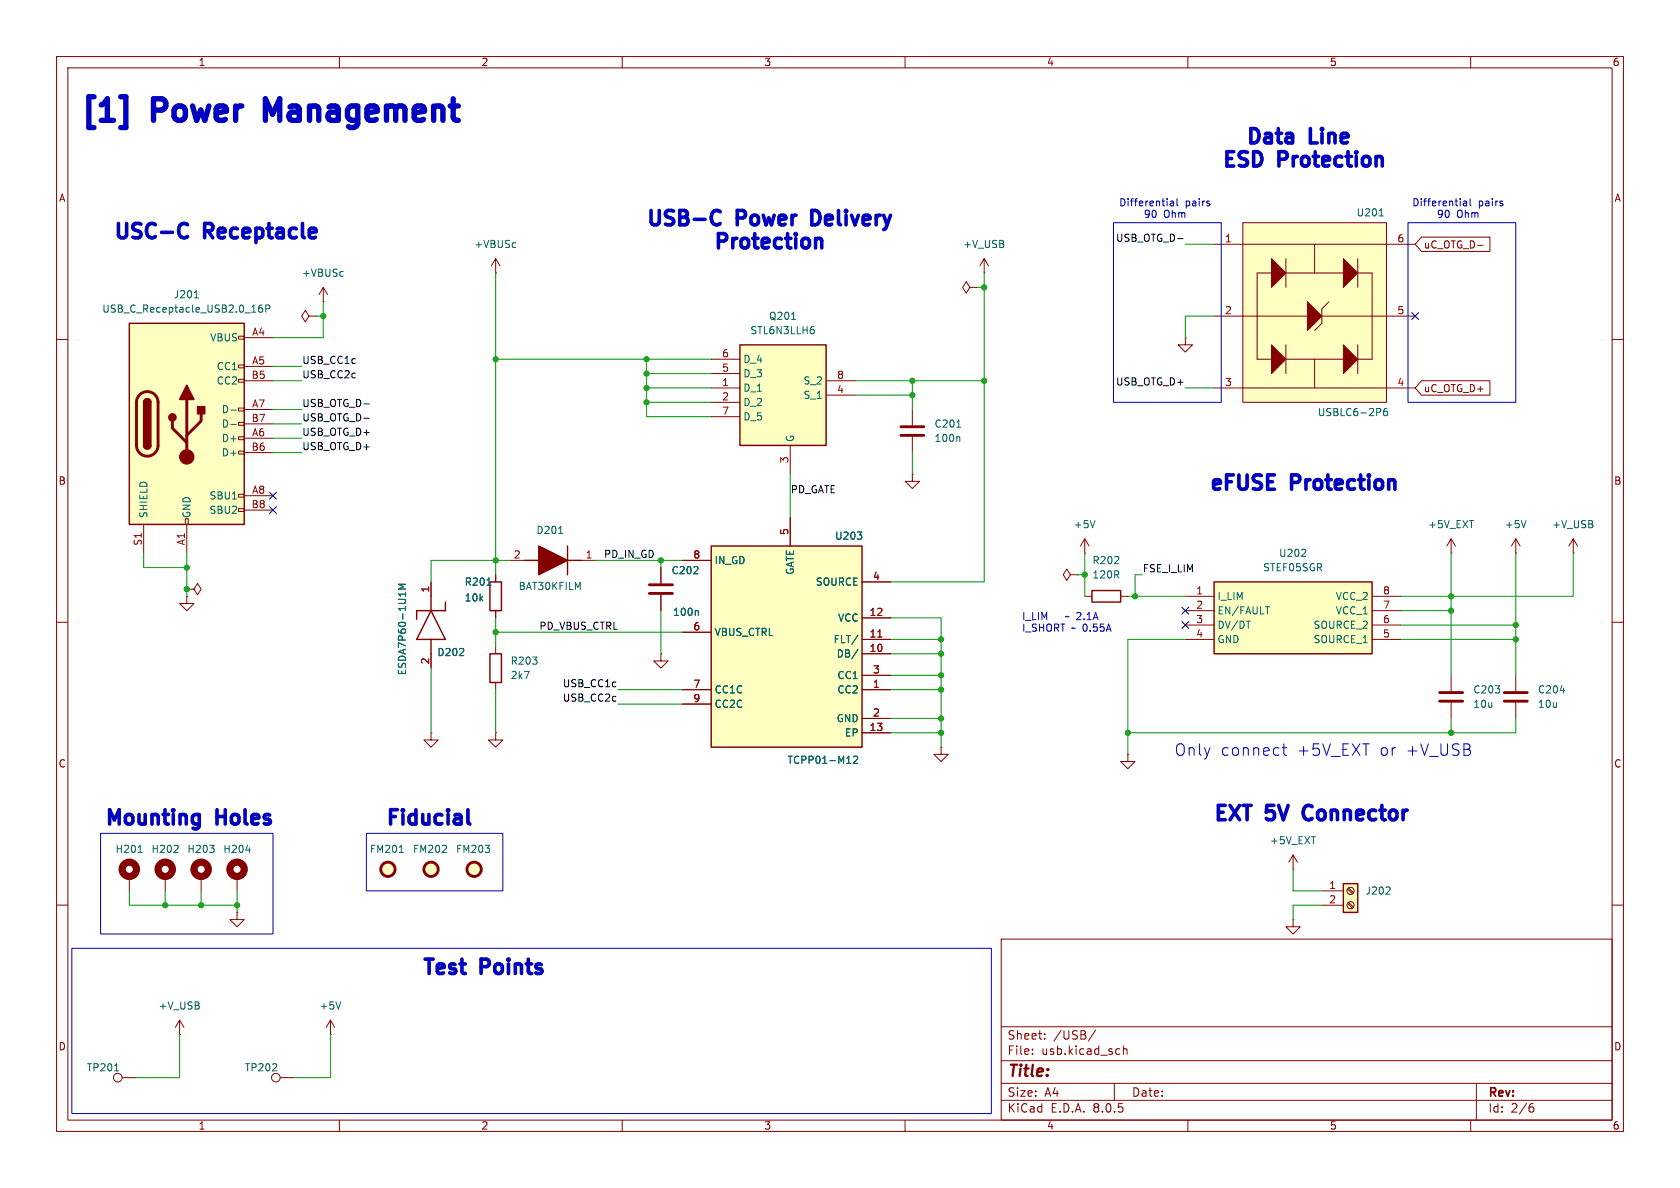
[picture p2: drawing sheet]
<svg xmlns="http://www.w3.org/2000/svg" width="297mm" height="210mm" viewBox="0 0 297 210" stroke-linecap="round" stroke-linejoin="round" font-family="sans-serif">
<g fill="none" stroke="#840000" stroke-width=".18">
<path d="M10 10h277v190h-277zM12 12h273v186h-273zM60 10v2M110 10v2M160 10v2M210 10v2M260 10v2M10 60h2M285 60h2M10 110h2M285 110h2M10 160h2"/>
<path d="M285 160h2M177 166h108v32h-108zM60 198v2M110 198v2M160 198v2M177 194.5h108M177 191.5h108M177 187.5h108M177 181.5h108M182.5 186.3v.1M182.5 185.5v.1M184.7 183.6v.1"/>
<path d="M184.7 182.8v.1M193.7 182.1l-1.3 2M197 191.5v3M197.8 185.4l.2 .1M198 186.3l-.2 .1M198.6 184.9v1.5M198.6 185.5l.2-.1 .4 .1v.9M210 198v2M260 198v2M261 191.5v6.5M270.6 195.7h.3l.3 .3-.1 .5-.5 .1M271 195.1l-.4 .1"/>
</g>
<path d="M219.7 39.4h25.4v31.7h-25.4z" fill="#ffffc2"/>
<g fill="none" stroke="#840000" stroke-width=".18">
<path d="M219.7 39.4h25.4v31.7h-25.4zM54.6 55.9l-.6-1-.7 1 .7 1 .6-1h1.3M55.9 55.9h.1M56.4 52.1l.7-1.3v2.5M57.1 53.3h.1M57.1 50.8l.8 1.3M214.6 43.2h35.6M214.6 55.9h35.6M224.8 48.3h-2.6v15.2h2.6M227.3 48.3h10.2M227.3 45.7v5.1M232.4 43.2v5.1"/>
<path d="M234.9 53.3l-1.2 1.3v2.6l-1.3 1.2M240 48.3h2.6v15.2h-2.6M240 45.7v5.1M214.6 68.6h35.6M227.3 63.5h10.2M227.3 61v5M232.4 63.5v5.1M240 61v5M33 104.1h1.3l.6-1 .7 1-.7 1.1-.6-1.1M33 104.1h.1M33 105.4v1.3h1.3l-1.3 1.3-1.3-1.3h1.3M33 105.4h.1"/>
<path d="M76.2 102.9v2.5M76.2 115.6v2.5M87.6 101.6v1.3M87.6 108v1.2M76.2 129.5v1.3h1.3l-1.3 1.3-1.3-1.3h1.3M76.2 129.5h.1M199.4 133.4v1.2h1.3l-1.3 1.3-1.3-1.3h1.3M199.4 133.4h.1"/>
</g>
<g fill="#840000" stroke="#840000" stroke-width=".18">
<path d="M224.8 61l2.5 2.5-2.5 2.5z"/>
<path d="M224.8 45.7l2.5 2.6-2.5 2.5z"/>
<path d="M231.1 53.3l2.6 2.6-2.6 2.5z"/>
<path d="M237.5 61l2.5 2.5-2.5 2.5z"/>
<path d="M237.5 45.7l2.5 2.6-2.5 2.5z"/>
</g>
<path d="M243.8 38.2h.8M60.6 48l.1 .1M60.7 48.8h-.1M244 72.3l.1 .1-.1 .4M245.2 72.2l-.4 .1a.85 .85 0 0 0 0 1.2l.5-.1v-.5l-.2-.2-.4 .1-.1 .1M71.7 104.7v.7M71.7 103.3h-1.3l.9 .4-.9 .4h1.3M86.1 103.4h.7M70.6 150.7h.7" fill="none" stroke="#006464" stroke-width=".18"/>
<g fill="#ffffc2" stroke="#ffffc2" stroke-width=".18">
<circle cx="83.8" cy="153.7" r="1.27"/>
<circle cx="76.2" cy="153.7" r="1.27"/>
<circle cx="68.6" cy="153.7" r="1.27"/>
</g>
<g fill="none" stroke="#840000" stroke-width=".51">
<circle cx="68.6" cy="153.7" r="1.27"/>
<circle cx="76.2" cy="153.7" r="1.27"/>
<circle cx="83.8" cy="153.7" r="1.27"/>
</g>
<path d="M76.2 105.4v2.6M76.2 113v2.6M76.2 108l2.5 5h-5zM78.7 106.4v1.6h-5v1.5M86.6 102.9h2v5.1h-2z" fill="none" stroke="#840000" stroke-width=".25"/>
<path d="M22.9 57.2h20.3v35.5h-20.3z" fill="#ffffc2"/>
<g fill="none" stroke="#840000" stroke-width=".18">
<path d="M42.2 59.4h1v.5h-1zM43.2 59.7h5.1M42.2 79.8h1v.5h-1zM42.2 77.2h1v.5h-1zM42.2 74.7h1v.5h-1zM42.2 72.1h1v.5h-1zM42.2 67.1h1v.5h-1zM42.2 64.5h1v.5h-1zM43.2 64.8h5.1M43.2 77.5h5.1M43.2 72.4h5.1M43.2 67.3h5.1"/>
<path d="M43.2 74.9h5.1M25.4 92.7v5.1M32.8 91.7h.5v1h-.5zM33 92.7v5.1M42.2 89.9h1v.5h-1zM42.2 87.4h1v.5h-1zM43.2 87.6h5.1M43.2 80h5.1M43.2 90.2h5.1M90.2 99.1h2.5M102.9 99.1h2.5"/>
</g>
<path d="M22.9 57.2h20.3v35.5h-20.3zM25.4 78.7a.64 .64 0 0 0 .6 .7 .64 .64 0 0 0 .7-.7M25.4 71.1a.64 .64 0 0 1 .6-.6 .64 .64 0 0 1 .7 .6M92.7 99.1h2.5M100.3 99.1h2.6M100.3 96.5v5.1" fill="none" stroke="#840000" stroke-width=".25"/>
<path d="M24.7 69.8a1.9 1.9 0 0 1 2.1-.4 1.9 1.9 0 0 1 1.1 1.7v7.6a1.91 1.91 0 0 1-1.9 1.9 1.91 1.91 0 0 1-1.9-1.9v-7.7l.2-.7zM30.5 74.4v1.3l2.5 2.5M33 70.6v10.2M35.6 73.2v1.2l-2.6 2.6" fill="none" stroke="#840000" stroke-width=".51"/>
<g fill="#840000" stroke="#840000" stroke-width=".25">
<path d="M25.4 78.7h1.3a.64 .64 0 0 1-.7 .7 .64 .64 0 0 1-.6-.7z"/>
<path d="M25.4 71.1h1.3v7.6h-1.3z"/>
<path d="M25.6 70.7a.64 .64 0 0 1 .7-.2 .64 .64 0 0 1 .4 .6h-1.3z"/>
<path d="M33 68.1l1.3 2.5h-2.6z"/>
<path d="M34.9 71.9h1.3v1.3h-1.3z"/>
<path d="M95.2 96.5l5.1 2.6-5.1 2.5z"/>
<circle cx="30.5" cy="73.8" r=".63"/>
</g>
<circle cx="33" cy="80.8" r="1.27" fill="#840000" stroke="#840000" stroke-width=".18"/>
<path d="M34.4 52.6h.7M46.3 53.9l-.3 .1a.86 .86 0 0 0 0 1.2l.4-.1v-.5l-.2-.2-.4 .1-.1 .1M47 54.6l.6-.1 .1-.2v-.3l-.7-.1v1.3M40.8 72.5h1M40.8 75h1M98.8 94.3h.7" fill="none" stroke="#006464" stroke-width=".18"/>
<path d="M130.8 61h15.2v17.7h-15.2z" fill="#ffffc2"/>
<path d="M130.8 61h15.2v17.7h-15.2z" fill="none" stroke="#840000" stroke-width=".25"/>
<path d="M125.7 68.6h5.1M125.7 71.1h5.1M125.7 66h5.1M125.7 63.5h5.1M125.7 73.7h5.1M139.7 78.7v5.1M146 69.9h5.1M146 67.3h5.1" fill="none" stroke="#840000" stroke-width=".18"/>
<path d="M139.9 56.5h.8M143.6 57.7h.2M143.7 58.2l.3 .3v.3l-.3 .2" fill="none" stroke="#006464" stroke-width=".18"/>
<path d="M125.7 96.5h26.7v35.6h-26.7z" fill="#ffffc2"/>
<path d="M125.7 96.5h26.7v35.6h-26.7zM86.6 115.6h2v5.1h-2zM193 104.4h5.1v2h-5.1z" fill="none" stroke="#840000" stroke-width=".25"/>
<g fill="none" stroke="#840000" stroke-width=".18">
<path d="M86.9 47l.7-1.3v2.6M87.6 48.3h.1M87.6 45.7l.8 1.3M171.4 50.8l-.6-1-.6 1 .6 1 .6-1h1.3M172.7 50.8h.1M173.2 47l.8-1.3v2.6M174 48.3h.1M174 45.7l.8 1.3M209.5 59.7v1.3h1.3l-1.3 1.2-1.2-1.2h1.2M209.5 59.7h.1M161.3 72.4v2.8M161.3 77.2v2.8"/>
<path d="M120.6 99.1h5.1M139.7 91.4v5.1M161.3 83.8v1.3h1.3l-1.3 1.3-1.3-1.3h1.3M161.3 83.8h.1M191.8 97.8h.1M191.8 95.3l-.8 1.2M191.8 95.3v2.5M191.8 95.3l.7 1.2M87.6 114.3v1.3M116.8 115.6v1.2h1.3l-1.3 1.3-1.2-1.3h1.2M116.8 115.6h.1M116.8 100.3v2.8"/>
<path d="M116.8 105.2v2.8M120.6 111.8h5.1M152.4 115.6h5.1M152.4 113h5.1M152.4 109.2h5.1M152.4 119.4h5.1M152.4 102.9h5.1M189.2 101.6l-.6-1-.6 1 .6 1 .6-1h1.3M190.5 101.6h.1M191.8 105.4h1.2M198.1 105.4h1.3M87.6 129.5v1.3h1.3l-1.3 1.3-1.2-1.3h1.2"/>
<path d="M87.6 129.5h.1M87.6 120.7v1.2M120.6 121.9h5.1M120.6 124.5h5.1M152.4 121.9h5.1M152.4 129.5h5.1M152.4 127h5.1M166.4 132.1v1.3h1.2l-1.2 1.2-1.3-1.2h1.3M166.4 132.1h.1M22.9 154.9v2.6M29.2 154.9v2.6M35.6 154.9v2.6"/>
<path d="M41.9 154.9v2.6M41.9 161.3v1.3h1.3l-1.3 1.2-1.3-1.2h1.3M41.9 161.3h.1M21.6 190.5h2.5M31 181.6l.7-1.3v2.6M31.7 182.9h.1M31.7 180.3l.8 1.3M49.5 190.5h2.6M58.4 182.9h.1M58.4 180.3l-.7 1.3M58.4 180.3v2.6M58.4 180.3l.8 1.3"/>
<circle cx="20.8" cy="190.5" r=".76"/>
<circle cx="48.8" cy="190.5" r=".76"/>
</g>
<g fill="none" stroke="#006464" stroke-width=".18">
<path d="M91 42.9l.2 .1M91.2 43.7l-.2 .1M169.1 75.5h.8M169.5 77.2l.2 .2v.6M151.6 94.1h.8l-.5 .4M152.3 94.7v.5M193.6 92l-.4 1.3M123.3 107.9l.2 .2v.7M151.7 114.8l-1.1 1.7M151.7 112.3l-1.1 1.6M149.7 134.9h.7M150.9 133.8l.5-.1 .2 .3-.8 .9h.8"/>
<path d="M24.4 150.7h.7M30.7 150.7h.8M31.4 149.5v.5M37.1 149.4h.7l-.4 .5M37.8 150v.6M43.5 150.3h.8M60.2 177.1l-.4 1.3M20.3 189.3h.7"/>
</g>
<path d="M155.2 112.6h.7" fill="none" stroke="#a90000" stroke-width=".18"/>
<path d="M159.3 77h4M159.3 75.4h4M114.8 104.9h4.1M114.8 103.4h4.1" fill="none" stroke="#840000" stroke-width=".51"/>
<g fill="none" stroke="#840000" stroke-width="1.3">
<circle cx="22.9" cy="153.7" r="1.27"/>
<circle cx="29.2" cy="153.7" r="1.27"/>
<circle cx="35.6" cy="153.7" r="1.27"/>
<circle cx="41.9" cy="153.7" r="1.27"/>
</g>
<path d="M214.6 102.9h28v12.7h-28z" fill="#ffffc2"/>
<path d="M214.6 102.9h28v12.7h-28z" fill="none" stroke="#840000" stroke-width=".25"/>
<g fill="none" stroke="#840000" stroke-width=".18">
<path d="M255.8 96.5l.7-1.2v2.5M256.5 97.8h.1M256.5 95.3l.8 1.2M268 97.8h.1M268 95.3v2.5M268 95.3l-.8 1.2M268 95.3l.7 1.2M277.4 96.5l.7-1.2v2.5M278.1 97.8h.1M278.1 95.3l.8 1.2M209.5 105.4h5.1M209.5 108h5.1"/>
<path d="M209.5 110.5h5.1M209.5 113h5.1M242.6 105.4h5M242.6 108h5M242.6 110.5h5M242.6 113h5M256.5 119.4v2.8M268 119.4v2.8M256.5 124.2v2.8M268 124.2v2.8M228.6 162.6v1.2h1.3l-1.3 1.3-1.3-1.3h1.3M228.6 162.6h.1"/>
</g>
<path d="M230.1 98.4h.7M230.8 97.2v.4M269.8 92l-.4 1.3M220.3 109.8h.7M223.7 107.3h.7M275.8 122.1h.8" fill="none" stroke="#006464" stroke-width=".18"/>
<path d="M254.5 124h4.1M254.5 122.4h4.1M265.9 124h4.1M265.9 122.4h4.1" fill="none" stroke="#840000" stroke-width=".51"/>
<path d="M237.5 156.2h2.5v5.1h-2.5z" fill="#ffffc2"/>
<path d="M237.5 156.2h2.5v5.1h-2.5z" fill="none" stroke="#840000" stroke-width=".25"/>
<g fill="none" stroke="#840000" stroke-width=".18">
<path d="M251.3 41.9h12.1v2.6h-12.1l-1.1-1.3zM261.2 43.4h1M251.3 67.3h12.1v2.6h-12.1l-1.1-1.3zM120.6 99.1h5.1M139.7 91.4v5.1M76.2 102.9v2.5M76.2 115.6v2.5M87.6 101.6v1.3M87.6 108v1.2M116.8 100.3v2.8M116.8 105.2v2.8M120.6 111.8h5.1"/>
<path d="M152.4 115.6h5.1M152.4 113h5.1M152.4 109.2h5.1M152.4 119.4h5.1M152.4 102.9h5.1M120.6 121.9h5.1M120.6 124.5h5.1M152.4 121.9h5.1M152.4 129.5h5.1M152.4 127h5.1M227.8 152.4l.8-1.3v2.6M228.6 153.7h.1"/>
<path d="M228.6 151.1l.8 1.3M233.7 157.5h3.8M238.2 159.7l.9 .8M238.2 157.1l.9 .9M238.4 159.5l.9 .9M238.4 157l.9 .8M233.7 160h3.8"/>
<circle cx="238.8" cy="157.5" r=".63"/>
<circle cx="238.8" cy="160" r=".63"/>
</g>
<path d="M151.6 94.1h.8l-.5 .4M152.3 94.7v.5M71.7 104.7v.7M71.7 103.3h-1.3l.9 .4-.9 .4h1.3M86.1 103.4h.7M123.3 107.9l.2 .2v.7M151.7 114.8l-1.1 1.7M151.7 112.3l-1.1 1.6M149.7 134.9h.7M150.9 133.8l.5-.1 .2 .3-.8 .9h.8M245.6 156.8l.2 .2-.1 .3-.7 .8h.8" fill="none" stroke="#006464" stroke-width=".18"/>
<path d="M208.2 42.2h.9M64.3 73.9h1M64.3 71.4h1" fill="none" stroke="#0f0f0f" stroke-width=".18"/>
<path d="M33.2 39.7a.87 .87 0 0 0-1.4 .2M126 39.4a.88 .88 0 0 0 1.3 .1M127.3 37.4a.88 .88 0 0 0-1.3 .2M144.1 37.2h-.6v2.5h.6M31.8 41.7a.88 .88 0 0 0 1.4 .1M145.3 42.5v1.3M35 144l.2 .1M35.2 144v2l-.2 .4M35.2 145.6l-.2 .1M82.7 143.1v2.2l.4 .4M231.2 142.4a1.37 1.37 0 0 0-.8 1.2 1.37 1.37 0 0 0 .8 1.3" fill="none" stroke="#0000c2" stroke-width=".63"/>
<path d="M16.6 17.1h-.9v5.4M21.3 17.1h.9v5.4h-.9M48.2 20.2l-1.3-2.7v3.8" fill="none" stroke="#0000c2" stroke-width=".95"/>
<g fill="none" stroke="#0000c2" stroke-width=".18">
<path d="M196.8 39.4h19.1v31.7h-19.1zM206.9 35.6h.5l.1 .8M207.5 35.8l-.4 .1-.2 .2 .2 .3 .4-.1M208.1 35.1v1.1l.2 .2M248.9 39.4h19.1v31.7h-19.1zM258.7 35.6h.5l.1 .8M259.3 35.8l-.4 .1-.2 .2 .2 .3 .4-.1M259.9 35.1v1.1l.2 .2M226.7 132.2h.8M227 131.5v1.7l.1 .2 .4 .1M17.8 147.3h30.5v17.8h-30.5zM64.8 147.3h24.1v10.2h-24.1z"/>
<path d="M12.7 167.6h162.6v29.3h-162.6z"/>
</g>
<g fill="none" stroke="#009600" stroke-width=".18">
<path d="M55.9 55.9h1.2M57.1 53.3v6.4h-8.8M87.6 48.3v53.3M172.7 50.8h1.3M174 48.3v54.6h-16.5M209.5 43.2h5.1M214.6 55.9h-5.1v3.8M48.3 67.3h5M48.3 72.4h5M48.3 74.9h5M48.3 77.5h5M48.3 64.8h5"/>
<path d="M87.6 63.5h38.1M114.3 68.6h11.4M114.3 63.5v10.2h11.4M114.3 66h11.4M114.3 71.1h11.4M151.1 69.9h10.2M151.1 67.3h22.9M161.3 67.3v5.1M209.5 68.6h5.1M25.4 97.8v2.5h7.6M33 97.8v7.6M48.3 80h5"/>
<path d="M90.2 99.1h-14v3.8M105.4 99.1h15.2M116.8 99.1v1.2M139.7 83.8v7.6M161.3 80v3.8M191.8 97.8v7.6M256.5 97.8v21.6M268 97.8v21.6M278.1 97.8v7.6h-30.5M76.2 118.1v11.4M87.6 109.2v5.1M87.6 111.8h33"/>
<path d="M116.8 108v7.6M157.5 109.2h8.9v22.9M157.5 113h8.9M157.5 115.6h8.9M157.5 119.4h8.9M190.5 101.6h1.3M199.4 105.4h10.1M201.9 101.6h-1.2v3.8M209.5 113h-10.1v20.4M247.6 108h8.9M247.6 113h20.4M247.6 110.5h20.4"/>
<path d="M87.6 121.9v7.6M109.2 121.9h11.4M109.2 124.5h11.4M157.5 129.5h8.9M157.5 121.9h8.9M157.5 127h8.9M256.5 127v2.5M268 127v2.5h-68.6M22.9 157.5v2.5h19M29.2 157.5v2.5M35.6 157.5v2.5M41.9 157.5v3.8"/>
<path d="M228.6 153.7v3.8h5.1M233.7 160h-5.1v2.6M31.7 182.9v7.6h-7.6M58.4 182.9v7.6h-6.3"/>
</g>
<path d="M249.6 55.3l1.2 1.2M250.8 55.3l-1.2 1.2M47.7 89.6l1.2 1.2M47.7 87l1.2 1.2M48.9 89.6l-1.2 1.2M48.9 87l-1.2 1.2M208.9 109.9l1.3 1.2M208.9 107.3l1.3 1.3M210.2 109.9l-1.3 1.2M210.2 107.3l-1.3 1.3" fill="none" stroke="#000084" stroke-width=".18"/>
<path d="M155.2 112.6h.7" fill="none" stroke="#a90000" stroke-width=".18"/>
<g fill="#009600" stroke="#009600" stroke-width=".18">
<circle cx="35.6" cy="160" r=".46"/>
<circle cx="41.9" cy="160" r=".46"/>
<circle cx="29.2" cy="160" r=".46"/>
<circle cx="87.6" cy="111.8" r=".46"/>
<circle cx="199.4" cy="129.5" r=".46"/>
<circle cx="268" cy="110.5" r=".46"/>
<circle cx="268" cy="113" r=".46"/>
<circle cx="256.5" cy="129.5" r=".46"/>
<circle cx="161.3" cy="69.9" r=".46"/>
<circle cx="161.3" cy="67.3" r=".46"/>
<circle cx="174" cy="67.3" r=".46"/>
<circle cx="174" cy="50.8" r=".46"/>
<circle cx="256.5" cy="105.4" r=".46"/>
<circle cx="256.5" cy="108" r=".46"/>
<circle cx="114.3" cy="63.5" r=".46"/>
<circle cx="114.3" cy="66" r=".46"/>
<circle cx="87.6" cy="63.5" r=".46"/>
<circle cx="114.3" cy="68.6" r=".46"/>
<circle cx="114.3" cy="71.1" r=".46"/>
<circle cx="116.8" cy="99.1" r=".46"/>
<circle cx="33" cy="100.3" r=".46"/>
<circle cx="87.6" cy="99.1" r=".46"/>
<circle cx="33" cy="104.1" r=".46"/>
<circle cx="57.1" cy="55.9" r=".46"/>
<circle cx="166.4" cy="115.6" r=".46"/>
<circle cx="166.4" cy="119.4" r=".46"/>
<circle cx="166.4" cy="127" r=".46"/>
<circle cx="166.4" cy="121.9" r=".46"/>
<circle cx="166.4" cy="113" r=".46"/>
<circle cx="191.8" cy="101.6" r=".46"/>
<circle cx="200.7" cy="105.4" r=".46"/>
<circle cx="166.4" cy="129.5" r=".46"/>
</g>
<g font-size="5.3" fill="#0000c2">
<text x="13.6" y="22.9">[1]</text>
<text x="27.3" y="22.9">Power</text>
<text x="49.2" y="22.9">Management</text>
</g>
<g font-size="3.5" fill="#0000c2">
<text x="219.8" y="26.3">Data</text>
<text x="231.8" y="26.3">Line</text>
<text x="215.6" y="30.4">ESD</text>
<text x="226.2" y="30.4">Protection</text>
<text x="113.8" y="40.8">USB-C</text>
<text x="130.4" y="40.8">Power</text>
<text x="145" y="40.8">Delivery</text>
<text x="19.6" y="43.1">USC-C</text>
<text x="36.3" y="43.1">Receptacle</text>
<text x="125.7" y="44.9">Protection</text>
<text x="213.4" y="87.6">eFUSE</text>
<text x="228.4" y="87.6">Protection</text>
<text x="18.1" y="146.8">Mounting</text>
<text x="38.5" y="146.8">Holes</text>
<text x="67.7" y="146.8">Fiducial</text>
<text x="214.1" y="146">EXT</text>
<text x="224.1" y="146">5V</text>
<text x="232" y="146">Connector</text>
<text x="74.2" y="173.2">Test</text>
<text x="85.1" y="173.2">Points</text>
</g>
<g font-size="2.8" fill="#0000c2">
<text x="207.5" y="133.8">Only</text>
<text x="215.7" y="133.8">connect</text>
<text x="229.2" y="133.8">+5V_EXT</text>
<text x="243.9" y="133.8">or</text>
<text x="248.6" y="133.8">+V_USB</text>
</g>
<text font-size="2.8" fill="#840000" x="178" y="190.9">Title:</text>
<g font-size="2.1" fill="#840000">
<text x="178" y="184">Sheet:</text>
<text x="186.2" y="184">/USB/</text>
<text x="178" y="186.7">File:</text>
<text x="184.1" y="186.7">usb.kicad_sch</text>
<text x="178" y="196.9">KiCad</text>
<text x="178" y="194.1">Size:</text>
<text x="184.7" y="194.1">A4</text>
<text x="185.7" y="196.9">E.D.A.</text>
<text x="193.3" y="196.9">8.0.5</text>
<text x="200" y="194.1">Date:</text>
<text x="263" y="194.3">Rev:</text>
<text x="263" y="196.9">Id:</text>
<text x="267.1" y="196.9">2/6</text>
</g>
<g font-size="1.8" fill="#840000">
<text x="35" y="11.9">1</text>
<text x="85" y="11.9">2</text>
<text x="135" y="11.9">3</text>
<text x="185" y="11.9">4</text>
<text x="235" y="11.9">5</text>
<text x="285" y="11.9">6</text>
<text x="10.3" y="35.9">A</text>
<text x="285.3" y="35.9">A</text>
<text x="251.6" y="44.1">uC_OTG_D-</text>
<text x="251.6" y="69.5">uC_OTG_D+</text>
<text x="10.3" y="85.9">B</text>
<text x="285.3" y="85.9">B</text>
<text x="10.3" y="135.9">C</text>
<text x="285.3" y="135.9">C</text>
<text x="10.3" y="185.9">D</text>
<text x="285.3" y="185.9">D</text>
<text x="35" y="199.9">1</text>
<text x="85" y="199.9">2</text>
<text x="135" y="199.9">3</text>
<text x="185" y="199.9">4</text>
<text x="235" y="199.9">5</text>
<text x="285" y="199.9">6</text>
</g>
<g font-size="1.8" fill="#0000c2">
<text x="197.8" y="36.7">Differential</text>
<text x="202.1" y="38.7">90</text>
<text x="205.7" y="38.7">Ohm</text>
<text x="209.5" y="36.7">pairs</text>
<text x="249.6" y="36.7">Differential</text>
<text x="253.9" y="38.7">90</text>
<text x="257.5" y="38.7">Ohm</text>
<text x="261.3" y="36.7">pairs</text>
<text x="180.6" y="109.8">I_LIM</text>
<text x="180.6" y="111.9">I_SHORT ~ 0.55A</text>
<text x="188.8" y="109.8">~ 2.1A</text>
</g>
<g font-size="1.8" fill="#006464">
<text x="239.7" y="38.5">U201</text>
<text x="83.7" y="44">+VBUSc</text>
<text x="170.2" y="44">+V_USB</text>
<text x="30.6" y="52.9">J201</text>
<text x="53.3" y="49.1">+VBUSc</text>
<text x="18" y="55.5">USB_C_Receptacle_USB2.0_16P</text>
<text x="132.6" y="59.3">STL6N3LLH6</text>
<text x="135.8" y="56.7">Q201</text>
<text x="37.1" y="60.6">VBUS</text>
<text x="38.2" y="65.6">CC1</text>
<text x="131.3" y="64.4">D_4</text>
<text x="38.2" y="68.2">CC2</text>
<text x="131.3" y="69.4">D_1</text>
<text x="131.3" y="72">D_2</text>
<text x="131.3" y="66.9">D_3</text>
<text x="142" y="70.7">S_1</text>
<text x="142" y="68.2">S_2</text>
<text x="39.1" y="73.3">D-</text>
<text x="39.1" y="75.8">D-</text>
<text x="131.3" y="74.5">D_5</text>
<text x="165.1" y="75.8">C201</text>
<text x="232.9" y="73.8">USBLC6-2P6</text>
<text x="39.1" y="78.3">D+</text>
<text x="39.1" y="80.9">D+</text>
<text x="140.6" y="78.2" transform="rotate(-90 140.6 78.2)">G</text>
<text x="165.1" y="78.3">100n</text>
<text x="36.9" y="88.5">SBU1</text>
<text x="26.3" y="91.7" transform="rotate(-90 26.3 91.7)">SHIELD</text>
<text x="33.9" y="91.7" transform="rotate(-90 33.9 91.7)">GND</text>
<text x="36.9" y="91">SBU2</text>
<text x="94.7" y="94.6">D201</text>
<text x="147.5" y="95.6">U203</text>
<text x="189.7" y="93.6">+5V</text>
<text x="252.4" y="93.6">+5V_EXT</text>
<text x="265.9" y="93.6">+5V</text>
<text x="274.3" y="93.6">+V_USB</text>
<text x="118.6" y="101.7">C202</text>
<text x="126.2" y="99.9">IN_GD</text>
<text x="140.6" y="101.7" transform="rotate(-90 140.6 101.7)">GATE</text>
<text x="193" y="99.9">R202</text>
<text x="223.2" y="101.2">STEF05SGR</text>
<text x="226" y="98.7">U202</text>
<text x="82.1" y="103.7">R201</text>
<text x="82.1" y="106.5">10k</text>
<text x="91.6" y="104.5">BAT30KFILM</text>
<text x="144.1" y="103.7">SOURCE</text>
<text x="193" y="102.5">120R</text>
<text x="215.1" y="106.3">I_LIM</text>
<text x="236.1" y="106.3">VCC_2</text>
<text x="118.9" y="109.1">100n</text>
<text x="126.2" y="112.6">VBUS_CTRL</text>
<text x="147.3" y="113.9">FLT/</text>
<text x="148.1" y="110.1">VCC</text>
<text x="215.1" y="108.8">EN/FAULT</text>
<text x="215.1" y="111.4">DV/DT</text>
<text x="215.1" y="113.9">GND</text>
<text x="232.1" y="113.9">SOURCE_1</text>
<text x="232.1" y="111.4">SOURCE_2</text>
<text x="236.1" y="108.8">VCC_1</text>
<text x="72" y="119.5" transform="rotate(-90 72 119.5)">ESDA7P60-1U1M</text>
<text x="77.2" y="116.2">D202</text>
<text x="90.2" y="117.7">R203</text>
<text x="147.8" y="116.4">DB/</text>
<text x="90.2" y="120.2">2k7</text>
<text x="126.2" y="122.8">CC1C</text>
<text x="126.2" y="125.3">CC2C</text>
<text x="147.9" y="122.8">CC2</text>
<text x="147.9" y="120.2">CC1</text>
<text x="260.4" y="122.8">C203</text>
<text x="260.4" y="125.3">10u</text>
<text x="271.8" y="122.8">C204</text>
<text x="271.8" y="125.3">10u</text>
<text x="147.8" y="127.9">GND</text>
<text x="149.3" y="130.4">EP</text>
<text x="139.1" y="135.2">TCPP01-M12</text>
<text x="224.4" y="149.5">+5V_EXT</text>
<text x="20.3" y="151">H201</text>
<text x="26.7" y="151">H202</text>
<text x="33" y="151">H203</text>
<text x="39.4" y="151">H204</text>
<text x="65.3" y="151">FM201</text>
<text x="72.9" y="151">FM202</text>
<text x="80.5" y="151">FM203</text>
<text x="241.3" y="158.3">J202</text>
<text x="27.9" y="178.7">+V_USB</text>
<text x="56.4" y="178.7">+5V</text>
<text x="15.3" y="189.6">TP201</text>
<text x="43.2" y="189.6">TP202</text>
</g>
<g font-size="1.8" fill="#0f0f0f">
<text x="197.2" y="42.8">USB_OTG_D-</text>
<text x="53.3" y="64.4">USB_CC1c</text>
<text x="53.3" y="67">USB_CC2c</text>
<text x="197.2" y="68.2">USB_OTG_D+</text>
<text x="53.3" y="77.1">USB_OTG_D+</text>
<text x="53.3" y="74.6">USB_OTG_D-</text>
<text x="53.3" y="72">USB_OTG_D-</text>
<text x="53.3" y="79.7">USB_OTG_D+</text>
<text x="139.7" y="87.3">PD_GATE</text>
<text x="106.7" y="98.7">PD_IN_GD</text>
<text x="201.9" y="101.3">FSE_I_LIM</text>
<text x="95.2" y="111.4">PD_VBUS_CTRL</text>
<text x="99.4" y="121.6">USB_CC1c</text>
<text x="99.4" y="124.1">USB_CC2c</text>
</g>
<g font-size="1.8" fill="#a90000">
<text x="216.5" y="42.9">1</text>
<text x="246.9" y="42.9">6</text>
<text x="44.5" y="59.4">A4</text>
<text x="216.5" y="55.6">2</text>
<text x="246.9" y="55.6">5</text>
<text x="44.5" y="64.5">A5</text>
<text x="127.6" y="65.8">5</text>
<text x="127.6" y="63.2">6</text>
<text x="44.4" y="67.1">B5</text>
<text x="127.6" y="68.3">1</text>
<text x="127.6" y="70.9">2</text>
<text x="147.9" y="69.6">4</text>
<text x="147.9" y="67.1">8</text>
<text x="216.5" y="68.3">3</text>
<text x="246.9" y="68.3">4</text>
<text x="44.4" y="74.7">B7</text>
<text x="44.5" y="77.2">A6</text>
<text x="44.5" y="72.1">A7</text>
<text x="127.6" y="73.4">7</text>
<text x="44.4" y="79.8">B6</text>
<text x="139.4" y="82" transform="rotate(-90 139.4 82)">3</text>
<text x="44.4" y="89.9">B8</text>
<text x="44.5" y="87.4">A8</text>
<text x="139.4" y="94.7" transform="rotate(-90 139.4 94.7)">5</text>
<text x="25.1" y="96.6" transform="rotate(-90 25.1 96.6)">S1</text>
<text x="32.8" y="96.5" transform="rotate(-90 32.8 96.5)">A1</text>
<text x="90.7" y="98.8">2</text>
<text x="103.4" y="98.8">1</text>
<text x="122.5" y="98.8">8</text>
<text x="75.9" y="104.8" transform="rotate(-90 75.9 104.8)">1</text>
<text x="154.2" y="102.6">4</text>
<text x="211.4" y="105.2">1</text>
<text x="211.4" y="107.7">2</text>
<text x="244.4" y="107.7">7</text>
<text x="244.4" y="105.2">8</text>
<text x="122.5" y="111.5">6</text>
<text x="153.6" y="112.8">11</text>
<text x="153.6" y="109">12</text>
<text x="211.4" y="110.2">3</text>
<text x="211.4" y="112.8">4</text>
<text x="244.4" y="112.8">5</text>
<text x="244.4" y="110.2">6</text>
<text x="75.9" y="117.5" transform="rotate(-90 75.9 117.5)">2</text>
<text x="153.6" y="115.3">10</text>
<text x="154.2" y="119.1">3</text>
<text x="122.5" y="121.7">7</text>
<text x="122.5" y="124.2">9</text>
<text x="154.2" y="121.7">1</text>
<text x="153.6" y="129.3">13</text>
<text x="154.2" y="126.7">2</text>
<text x="234.9" y="157.2">1</text>
<text x="234.9" y="159.8">2</text>
</g>
</svg>
